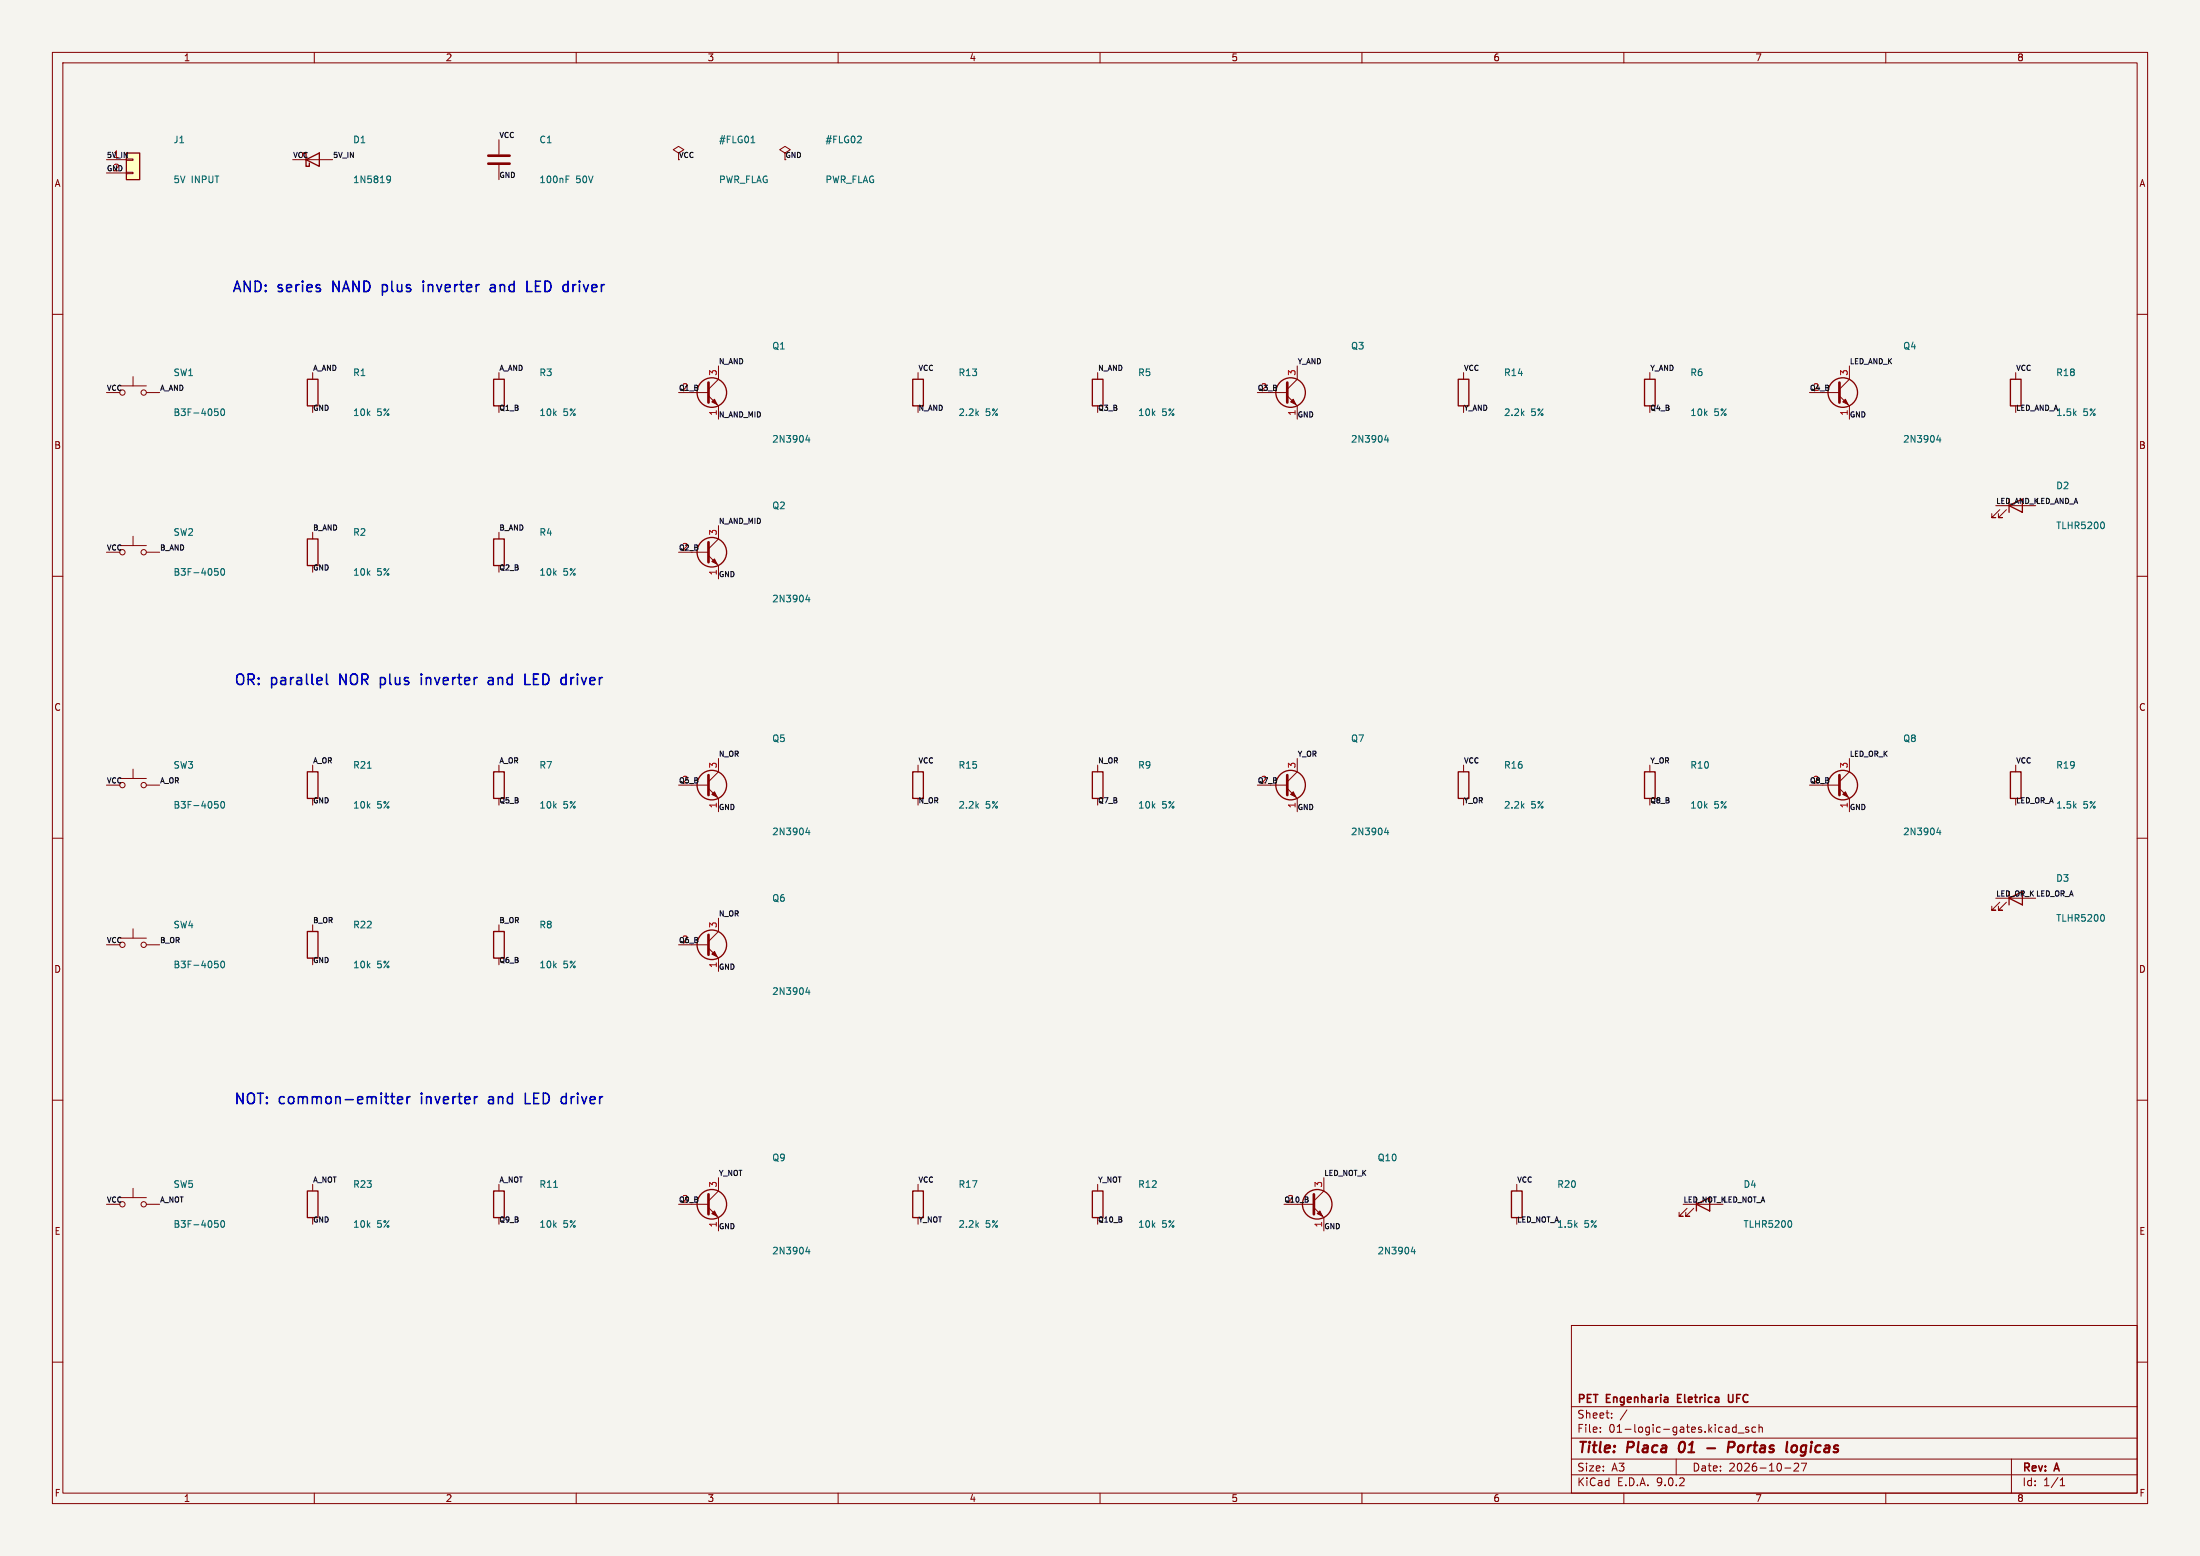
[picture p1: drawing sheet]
<svg xmlns="http://www.w3.org/2000/svg" width="420mm" height="297mm" viewBox="0 0 420 297" stroke-linecap="round" stroke-linejoin="round" font-family="sans-serif">
<path d="M0 0h420v297h-420z" fill="#f5f4ef" stroke="#f5f4ef" stroke-width=".19"/>
<g fill="none" stroke="#840000" stroke-width=".19">
<path d="M10 10h400v277h-400zM12 12h396v273h-396zM60 10v2M110 10v2M160 10v2M210 10v2M260 10v2M310 10v2M360 10v2M55.9 30.5h7.6M95.2 26.7v2.8M95.2 31.5v2.8"/>
<path d="M129.5 29.2l1.1-.6-1.1-.7-1 .7 1 .6v1.3M149.9 29.2l1-.6-1-.7-1.1 .7 1.1 .6v1.3M10 60h2M20.3 74.9h2.6M22.9 73.7h5M25.4 71.9v1.8M27.9 74.9h2.6M59.7 71.1v1.3M95.2 71.1v1.3M129.5 74.9h5.8M135.3 75.6l1.9 1.9v2.5M137.2 69.9v2.5l-1.9 1.9"/>
<path d="M175.3 71.1v1.3M209.5 71.1v1.3M240 74.9h5.7M245.7 75.6l1.9 1.9v2.5M247.6 69.9v2.5l-1.9 1.9M279.4 71.1v1.3M315 71.1v1.3M345.4 74.9h5.8M351.2 75.6l1.9 1.9v2.5M353.1 69.9v2.5l-1.9 1.9M384.8 71.1v1.3M408 60h2"/>
<path d="M381 96.5h7.6M381.8 97.3l-1.6 1.5h.8h-.8v-.8M383 97.3l-1.5 1.5h.8h-.8v-.8M10 110h2M20.3 105.4h2.6M22.9 104.1h5M25.4 102.4v1.7M27.9 105.4h2.6M59.7 101.6v1.3M95.2 101.6v1.3M129.5 105.4h5.8M135.3 106l1.9 2v2.5"/>
<path d="M137.2 100.3v2.6l-1.9 1.9M408 110h2M10 160h2M20.3 149.9h2.6M22.9 148.6h5M25.4 146.8v1.8M27.9 149.9h2.6M59.7 146.1v1.2M95.2 146.1v1.2M129.5 149.9h5.8M135.3 150.5l1.9 1.9v2.5M137.2 144.8v2.5l-1.9 1.9"/>
<path d="M175.3 146.1v1.2M209.5 146.1v1.2M240 149.9h5.7M245.7 150.5l1.9 1.9v2.5M247.6 144.8v2.5l-1.9 1.9M279.4 146.1v1.2M315 146.1v1.2M345.4 149.9h5.8M351.2 150.5l1.9 1.9v2.5M353.1 144.8v2.5l-1.9 1.9M384.8 146.1v1.2M408 160h2"/>
<path d="M22.9 179.1h5M25.4 177.3v1.8M59.7 176.5v1.3M95.2 176.5v1.3M137.2 175.3v2.5l-1.9 1.9M381 171.5h7.6M381.8 172.2l-1.6 1.5h.8h-.8v-.7M383 172.2l-1.5 1.5h.8h-.8v-.7M20.3 180.3h2.6M27.9 180.3h2.6M129.5 180.3h5.8M135.3 181l1.9 1.9v2.5"/>
<path d="M10 210h2M408 210h2M20.3 229.9h2.6M22.9 228.6h5M25.4 226.8v1.8M27.9 229.9h2.6M59.7 226.1v1.2M95.2 226.1v1.2M129.5 229.9h5.8M135.3 230.5l1.9 1.9v2.5M137.2 224.8v2.5l-1.9 1.9M175.3 226.1v1.2"/>
<path d="M209.5 226.1v1.2M245.1 229.9h5.7M250.8 230.5l1.9 1.9v2.5M252.7 224.8v2.5l-1.9 1.9M289.6 226.1v1.2M321.3 229.9h7.6M322.1 230.6l-1.6 1.6h.8h-.8v-.8M323.3 230.6l-1.5 1.6h.8h-.8v-.8M300 253h108v32h-108zM10 260h2M300 278.5h108M300 274.5h108"/>
<path d="M300 268.5h108M305.5 273.2v.2M305.5 272.5v.1M307.7 270.5v.2M307.7 269.8v.1M310.6 269.1l-1.3 1.9M320 278.5v3M331.4 271.9v1.5M331.4 272.5l-.4-.1-.3 .3 .2 .6h.5M331.8 273.5h1.1M333.8 272.5l-.4-.1-.2 .2 .1 .2 .5 .2v.3h-.6M335.2 272.5l-.5-.1-.3 .3 .2 .6h.6"/>
<path d="M335.8 272.5l.2-.1 .4 .1v.9M335.8 271.9v1.5M342.5 279.4l.6-.1 .2 .1 .1 .3-1 1.1h1M344.9 279.3l-.7 1.5M384 278.5v6.5M408 260h2M60 285v2M110 285v2M160 285v2M210 285v2M260 285v2M300 281.5h108"/>
<path d="M310 285v2M340.7 280.2h1.2M360 285v2M393.3 283.6h.9M393.3 282.5l.4-.4v1.5"/>
<circle cx="23.4" cy="74.9" r=".51"/>
<circle cx="27.4" cy="74.9" r=".51"/>
<circle cx="23.4" cy="105.4" r=".51"/>
<circle cx="27.4" cy="105.4" r=".51"/>
<circle cx="23.4" cy="149.9" r=".51"/>
<circle cx="27.4" cy="149.9" r=".51"/>
<circle cx="23.4" cy="180.3" r=".51"/>
<circle cx="27.4" cy="180.3" r=".51"/>
<circle cx="23.4" cy="229.9" r=".51"/>
<circle cx="27.4" cy="229.9" r=".51"/>
</g>
<path d="M320.7 275.6a1.52 1.52 0 0 0 0 1.5M325.9 276.4h1.5M329.9 276.3h.8a.55 .55 0 0 0 .4-.5 .55 .55 0 0 0-.3-.6h-.7l-.3 2M342.1 276.1a.52 .52 0 0 1 .6-.2 .52 .52 0 0 1 .4 .4l-.1 .5a.55 .55 0 0 1-.5 .4 .55 .55 0 0 1-.5-.4z" fill="none" stroke="#840000" stroke-width=".4"/>
<path d="M320.3 266.9h.5M321 266.2h-.7v1.5h.7M330 266.2v1.3l.3 .2 .4-.1" fill="none" stroke="#840000" stroke-width=".3"/>
<g fill="none" stroke="#840000" stroke-width=".25">
<path d="M57.8 29.8v-.6h.6v2.6h.7v-.7M58.4 30.5l2.6-1.3v2.6zM58.7 72.4h2v5.1h-2zM94.2 72.4h2.1v5.1h-2.1zM174.2 72.4h2.1v5.1h-2.1zM208.5 72.4h2.1v5.1h-2.1zM278.4 72.4h2v5.1h-2zM313.9 72.4h2.1v5.1h-2.1zM383.8 72.4h2v5.1h-2zM383.5 96.5l2.6-1.2v2.5zM383.5 95.3v2.5M58.7 102.9h2v5.1h-2z"/>
<path d="M94.2 102.9h2.1v5.1h-2.1zM58.7 147.3h2v5.1h-2zM94.2 147.3h2.1v5.1h-2.1zM174.2 147.3h2.1v5.1h-2.1zM208.5 147.3h2.1v5.1h-2.1zM278.4 147.3h2v5.1h-2zM313.9 147.3h2.1v5.1h-2.1zM383.8 147.3h2v5.1h-2zM58.7 177.8h2v5.1h-2zM94.2 177.8h2.1v5.1h-2.1zM383.5 171.5l2.6-1.3v2.5zM383.5 170.2v2.5"/>
<path d="M58.7 227.3h2v5.1h-2zM94.2 227.3h2.1v5.1h-2.1zM174.2 227.3h2.1v5.1h-2.1zM208.5 227.3h2.1v5.1h-2.1zM288.5 227.3h2.1v5.1h-2.1zM323.8 229.9l2.6-1.3v2.5zM323.8 228.6v2.5"/>
<circle cx="135.9" cy="74.9" r="2.82"/>
<circle cx="246.4" cy="74.9" r="2.82"/>
<circle cx="351.8" cy="74.9" r="2.82"/>
<circle cx="135.9" cy="105.4" r="2.82"/>
<circle cx="135.9" cy="149.9" r="2.82"/>
<circle cx="246.4" cy="149.9" r="2.82"/>
<circle cx="351.8" cy="149.9" r="2.82"/>
<circle cx="135.9" cy="180.3" r="2.82"/>
<circle cx="135.9" cy="229.9" r="2.82"/>
<circle cx="251.5" cy="229.9" r="2.82"/>
</g>
<g fill="none" stroke="#006464" stroke-width=".19">
<path d="M74 33.7l.3-.1 .3 .2a.84 .84 0 0 1-.4 1.1h-.2M74.6 34.1l-.3 .3-.3-.1M108.1 33.6h.6M108.1 34.2h.4M143.4 27.2h.7M163.6 27.2h.8M164.4 26.1v.4M41 78h.6M41.1 78.5h.3l.3 .3-.1 .4-.5 .1M42.3 78.1l.1-.1a.68 .68 0 0 1 .5 .7 .68 .68 0 0 1-.5 .6 .84 .84 0 0 1-.1-1.2zM154.1 83.1l-.3 .9h.8M154.4 83.6v.8"/>
<path d="M264.6 83.1l-.3 .9h.8M264.9 83.6v.8M370 83.1l-.3 .9h.8M370.3 83.6v.8M401.4 99.6a.79 .79 0 0 1 0 1.3M41 108.5h.6M41.1 109h.3l.3 .3-.1 .4-.5 .1M42.3 108.6l.1-.1a.68 .68 0 0 1 .5 .7 .68 .68 0 0 1-.5 .6 .84 .84 0 0 1-.1-1.2zM154.1 113.5l-.3 1h.8M154.4 114v.9M41 153h.6M41.1 153.5h.3l.3 .2-.2 .5h-.4"/>
<path d="M42.3 153h.1a.68 .68 0 0 1 .5 .6 .68 .68 0 0 1-.5 .6 .84 .84 0 0 1-.1-1.2zM70.1 146.6h.8M154.1 158l-.3 .9h.8M154.4 158.5v.8M264.6 158l-.3 .9h.8M264.9 158.5v.8M370 158l-.3 .9h.8M370.3 158.5v.8M401.4 174.6a.79 .79 0 0 1 0 1.2M41 183.5h.6M41.1 183.9h.3l.3 .3-.2 .5h-.4M42.3 183.5h.1a.68 .68 0 0 1 .5 .6 .68 .68 0 0 1-.5 .6 .84 .84 0 0 1-.1-1.2z"/>
<path d="M154.1 188.5l-.3 .9h.8M154.4 189v.8M41 233h.6M41.1 233.5h.3l.3 .2-.1 .4-.5 .2M42.3 233.1l.1-.1a.68 .68 0 0 1 .5 .6 .68 .68 0 0 1-.5 .7l-.3-.5zM105.7 226.6h.7M154.1 238l-.3 .9h.8M154.4 238.5v.8M269.7 238l-.3 .9h.8M270 238.5v.8M341.7 233a.79 .79 0 0 1 0 1.3"/>
</g>
<path d="M93.2 29.7h4.1M93.2 31.2h4.1M135.3 73v3.8M245.7 73v3.8M351.2 73v3.8M135.3 103.5v3.8M135.3 148v3.8M245.7 148v3.8M351.2 148v3.8M135.3 178.4v3.8M135.3 228v3.8M250.8 228v3.8" fill="none" stroke="#840000" stroke-width=".51"/>
<g fill="#840000" stroke="#840000" stroke-width=".19">
<path d="M135.9 182.1l.5-.5 .5 1z"/>
<path d="M135.9 151.6l.5-.5 .5 1z"/>
<path d="M135.9 231.6l.5-.5 .5 1.1z"/>
<path d="M246.4 151.6l.5-.5 .5 1z"/>
<path d="M246.4 76.7l.5-.5 .5 1z"/>
<path d="M351.8 76.7l.5-.5 .5 1z"/>
<path d="M351.8 151.6l.5-.5 .5 1z"/>
<path d="M251.5 231.6l.5-.5 .5 1.1z"/>
<path d="M135.9 107.2l.5-.5 .5 1z"/>
<path d="M135.9 76.7l.5-.5 .5 1z"/>
</g>
<path d="M24.1 29.2h2.6v5.1h-2.6z" fill="#ffffc2"/>
<path d="M24.1 29.2h2.6v5.1h-2.6z" fill="none" stroke="#840000" stroke-width=".25"/>
<path d="M20.3 30.5h3.8M20.3 33h3.8M24.1 30.4h1.3v.2h-1.3zM24.1 32.9h1.3v.2h-1.3z" fill="none" stroke="#840000" stroke-width=".19"/>
<g fill="none" stroke="#0000c2" stroke-width=".3">
<path d="M80.8 53.7v.2M80.8 54.3v1.4M93.7 54.4h.7l.1 1.3M94.5 54.8l-.6 .1a.39 .39 0 0 0-.3 .4 .39 .39 0 0 0 .3 .4l.6-.1M100.6 55.7h1M109.4 54.3v1.4M109.5 54.5l-.1 .2M61.4 129.4l.1 .4-1 .2M62.3 128.7v1.7l.3 .3M80.4 128.7v.2M80.4 129.3v1.4M93.3 129.4h.7l.1 1.3"/>
<path d="M94.1 129.8l-.6 .1a.39 .39 0 0 0-.3 .4 .39 .39 0 0 0 .3 .4l.6-.1M100.2 130.7h1M109 129.3v1.4M109.1 129.5l-.1 .2M74.6 209.3h.7M74.9 208.7v1.7l.1 .2 .3 .1M75.9 210l1-.2-.1-.4-.6-.1-.3 .3 .1 1h.8M77.7 209.3v1.4M78.3 209.3l-.4 .1-.2 .3M91 209.3h.1M100.3 208.7v2h.9M107.5 209.3l.6 .1"/>
<path d="M108.1 210.6l-.6 .1M108.1 208.7v2"/>
</g>
<g font-size="2.8" fill="#0000c2">
<text x="44.2" y="56.2">AND:</text>
<text x="53" y="56.2">series</text>
<text x="63.8" y="56.2">NAND</text>
<text x="73.8" y="56.2">plus</text>
<text x="82.1" y="56.2">inverter</text>
<text x="95.4" y="56.2">and</text>
<text x="102.9" y="56.2">LED</text>
<text x="110.3" y="56.2">driver</text>
<text x="44.6" y="131.2">OR:</text>
<text x="51.6" y="131.2">parallel</text>
<text x="65.2" y="131.2">NOR</text>
<text x="73.4" y="131.2">plus</text>
<text x="81.7" y="131.2">inverter</text>
<text x="95.1" y="131.2">and</text>
<text x="102.5" y="131.2">LED</text>
<text x="110" y="131.2">driver</text>
<text x="44.5" y="211.2">NOT:</text>
<text x="53.2" y="211.2">common-emitter</text>
<text x="80.8" y="211.2">inverter</text>
<text x="94.1" y="211.2">and</text>
<text x="101.6" y="211.2">LED</text>
<text x="109" y="211.2">driver</text>
</g>
<g font-size="2.8" fill="#840000">
<text x="301" y="277.9">Title:</text>
<text x="310.6" y="277.9">Placa</text>
<text x="321.4" y="277.9">01</text>
<text x="332.3" y="277.9">Portas</text>
<text x="344.2" y="277.9">logicas</text>
</g>
<g font-size="2.1" fill="#840000">
<text x="301" y="268.2">PET</text>
<text x="306.7" y="268.2">Engenharia</text>
<text x="320.9" y="268.2">Eletrica</text>
<text x="331.2" y="268.2">UFC</text>
<text x="301" y="273.7">File:</text>
<text x="301" y="271">Sheet:</text>
<text x="307.1" y="273.7">01-logic-gates.kicad_sch</text>
<text x="301" y="281.1">Size:</text>
<text x="307.6" y="281.1">A3</text>
<text x="323" y="281.1">Date:</text>
<text x="330" y="281.1">2026-10-27</text>
<text x="386" y="281.3">Rev:</text>
<text x="392.4" y="281.3">A</text>
<text x="301" y="283.9">KiCad</text>
<text x="308.7" y="283.9">E.D.A.</text>
<text x="316.3" y="283.9">9.0.2</text>
<text x="386" y="283.9">Id:</text>
<text x="390.1" y="283.9">1/1</text>
</g>
<g font-size="1.8" fill="#840000">
<text x="35" y="11.9">1</text>
<text x="85" y="11.9">2</text>
<text x="135" y="11.9">3</text>
<text x="185" y="11.9">4</text>
<text x="235" y="11.9">5</text>
<text x="285" y="11.9">6</text>
<text x="335" y="11.9">7</text>
<text x="385" y="11.9">8</text>
<text x="10.3" y="35.9">A</text>
<text x="408.3" y="35.9">A</text>
<text x="10.3" y="85.9">B</text>
<text x="408.2" y="85.9">B</text>
<text x="10.3" y="135.9">C</text>
<text x="408.2" y="135.9">C</text>
<text x="10.3" y="185.9">D</text>
<text x="408.2" y="185.9">D</text>
<text x="10.3" y="235.9">E</text>
<text x="408.3" y="235.9">E</text>
<text x="10.3" y="285.9">F</text>
<text x="35" y="286.9">1</text>
<text x="85" y="286.9">2</text>
<text x="135" y="286.9">3</text>
<text x="185" y="286.9">4</text>
<text x="235" y="286.9">5</text>
<text x="285" y="286.9">6</text>
<text x="335" y="286.9">7</text>
<text x="385" y="286.9">8</text>
<text x="408.3" y="285.9">F</text>
</g>
<g font-size="1.8" fill="#006464">
<text x="33" y="27.5">J1</text>
<text x="67.3" y="27.5">D1</text>
<text x="102.9" y="27.5">C1</text>
<text x="137.2" y="27.5">#FLG01</text>
<text x="157.5" y="27.5">#FLG02</text>
<text x="33" y="35.2">5V</text>
<text x="36.5" y="35.2">INPUT</text>
<text x="67.3" y="35.2">1N5819</text>
<text x="102.9" y="35.2">100nF</text>
<text x="109.9" y="35.2">50V</text>
<text x="137.2" y="35.2">PWR_FLAG</text>
<text x="157.5" y="35.2">PWR_FLAG</text>
<text x="33" y="72">SW1</text>
<text x="67.3" y="72">R1</text>
<text x="102.9" y="72">R3</text>
<text x="147.3" y="66.9">Q1</text>
<text x="182.9" y="72">R13</text>
<text x="217.2" y="72">R5</text>
<text x="257.8" y="66.9">Q3</text>
<text x="287" y="72">R14</text>
<text x="322.6" y="72">R6</text>
<text x="363.2" y="66.9">Q4</text>
<text x="392.4" y="72">R18</text>
<text x="33" y="79.6">B3F-4050</text>
<text x="67.3" y="79.6">10k</text>
<text x="71.9" y="79.6">5%</text>
<text x="102.9" y="79.6">10k</text>
<text x="107.5" y="79.6">5%</text>
<text x="182.9" y="79.6">2.2k</text>
<text x="188.1" y="79.6">5%</text>
<text x="217.2" y="79.6">10k</text>
<text x="221.8" y="79.6">5%</text>
<text x="287" y="79.6">2.2k</text>
<text x="292.3" y="79.6">5%</text>
<text x="322.6" y="79.6">10k</text>
<text x="327.2" y="79.6">5%</text>
<text x="397.7" y="79.6">5%</text>
<text x="147.3" y="84.7">2N3904</text>
<text x="257.8" y="84.7">2N3904</text>
<text x="363.2" y="84.7">2N3904</text>
<text x="392.4" y="93.6">D2</text>
<text x="147.3" y="97.4">Q2</text>
<text x="392.4" y="101.2">TLHR5200</text>
<text x="33" y="102.5">SW2</text>
<text x="67.3" y="102.5">R2</text>
<text x="102.9" y="102.5">R4</text>
<text x="33" y="110.1">B3F-4050</text>
<text x="67.3" y="110.1">10k</text>
<text x="71.9" y="110.1">5%</text>
<text x="102.9" y="110.1">10k</text>
<text x="107.5" y="110.1">5%</text>
<text x="147.3" y="115.2">2N3904</text>
<text x="147.3" y="141.8">Q5</text>
<text x="257.8" y="141.8">Q7</text>
<text x="363.2" y="141.8">Q8</text>
<text x="33" y="146.9">SW3</text>
<text x="67.3" y="146.9">R21</text>
<text x="102.9" y="146.9">R7</text>
<text x="182.9" y="146.9">R15</text>
<text x="217.2" y="146.9">R9</text>
<text x="287" y="146.9">R16</text>
<text x="322.6" y="146.9">R10</text>
<text x="392.4" y="146.9">R19</text>
<text x="33" y="154.5">B3F-4050</text>
<text x="67.3" y="154.5">10k</text>
<text x="71.9" y="154.5">5%</text>
<text x="102.9" y="154.5">10k</text>
<text x="107.5" y="154.5">5%</text>
<text x="182.9" y="154.5">2.2k</text>
<text x="188.1" y="154.5">5%</text>
<text x="217.2" y="154.5">10k</text>
<text x="221.8" y="154.5">5%</text>
<text x="287" y="154.5">2.2k</text>
<text x="292.3" y="154.5">5%</text>
<text x="322.6" y="154.5">10k</text>
<text x="327.2" y="154.5">5%</text>
<text x="392.4" y="154.5">1.5k</text>
<text x="397.7" y="154.5">5%</text>
<text x="147.3" y="159.6">2N3904</text>
<text x="257.8" y="159.6">2N3904</text>
<text x="363.2" y="159.6">2N3904</text>
<text x="147.3" y="172.3">Q6</text>
<text x="392.4" y="168.5">D3</text>
<text x="33" y="177.4">SW4</text>
<text x="67.3" y="177.4">R22</text>
<text x="102.9" y="177.4">R8</text>
<text x="392.4" y="176.1">TLHR5200</text>
<text x="33" y="185">B3F-4050</text>
<text x="67.3" y="185">10k</text>
<text x="71.9" y="185">5%</text>
<text x="102.9" y="185">10k</text>
<text x="107.5" y="185">5%</text>
<text x="147.3" y="190.1">2N3904</text>
<text x="147.3" y="221.8">Q9</text>
<text x="262.9" y="221.8">Q10</text>
<text x="33" y="226.9">SW5</text>
<text x="67.3" y="226.9">R23</text>
<text x="102.9" y="226.9">R11</text>
<text x="182.9" y="226.9">R17</text>
<text x="217.2" y="226.9">R12</text>
<text x="297.2" y="226.9">R20</text>
<text x="332.7" y="226.9">D4</text>
<text x="33" y="234.5">B3F-4050</text>
<text x="67.3" y="234.5">10k</text>
<text x="71.9" y="234.5">5%</text>
<text x="102.9" y="234.5">10k</text>
<text x="107.5" y="234.5">5%</text>
<text x="147.3" y="239.6">2N3904</text>
<text x="182.9" y="234.5">2.2k</text>
<text x="188.1" y="234.5">5%</text>
<text x="217.2" y="234.5">10k</text>
<text x="221.8" y="234.5">5%</text>
<text x="262.9" y="239.6">2N3904</text>
<text x="302.4" y="234.5">5%</text>
<text x="332.7" y="234.5">TLHR5200</text>
</g>
<g font-size="1.8" fill="#0f0f0f">
<text x="21.5" y="30.2">1</text>
<text x="21.5" y="32.8">2</text>
<text x="130.1" y="74.7">2</text>
<text x="240.6" y="74.7">2</text>
<text x="346" y="74.7">2</text>
<text x="136.9" y="79.4" transform="rotate(-90 136.9 79.4)">1</text>
<text x="247.4" y="79.4" transform="rotate(-90 247.4 79.4)">1</text>
<text x="352.8" y="79.4" transform="rotate(-90 352.8 79.4)">1</text>
<text x="392.4" y="79.6">1.5k</text>
<text x="130.1" y="105.2">2</text>
<text x="136.9" y="109.9" transform="rotate(-90 136.9 109.9)">1</text>
<text x="130.1" y="149.6">2</text>
<text x="240.6" y="149.6">2</text>
<text x="346" y="149.6">2</text>
<text x="136.9" y="154.4" transform="rotate(-90 136.9 154.4)">1</text>
<text x="247.4" y="154.4" transform="rotate(-90 247.4 154.4)">1</text>
<text x="352.8" y="154.4" transform="rotate(-90 352.8 154.4)">1</text>
<text x="130.1" y="180.1">2</text>
<text x="136.9" y="184.9" transform="rotate(-90 136.9 184.9)">1</text>
<text x="130.1" y="229.6">2</text>
<text x="245.7" y="229.6">2</text>
<text x="136.9" y="234.4" transform="rotate(-90 136.9 234.4)">1</text>
<text x="252.5" y="234.4" transform="rotate(-90 252.5 234.4)">1</text>
<text x="297.2" y="234.5">1.5k</text>
</g>
<g font-size="1.8" fill="#a90000">
<text x="136.9" y="71.8" transform="rotate(-90 136.9 71.8)">3</text>
<text x="247.4" y="71.8" transform="rotate(-90 247.4 71.8)">3</text>
<text x="352.8" y="71.8" transform="rotate(-90 352.8 71.8)">3</text>
<text x="136.9" y="102.3" transform="rotate(-90 136.9 102.3)">3</text>
<text x="136.9" y="146.8" transform="rotate(-90 136.9 146.8)">3</text>
<text x="247.4" y="146.8" transform="rotate(-90 247.4 146.8)">3</text>
<text x="352.8" y="146.8" transform="rotate(-90 352.8 146.8)">3</text>
<text x="136.9" y="177.2" transform="rotate(-90 136.9 177.2)">3</text>
<text x="136.9" y="226.8" transform="rotate(-90 136.9 226.8)">3</text>
<text x="252.5" y="226.8" transform="rotate(-90 252.5 226.8)">3</text>
</g>
<g font-size="1.4" fill="#0f0f0f">
<text x="95.2" y="26.4">VCC</text>
<text x="20.3" y="30.2">5V_IN</text>
<text x="20.3" y="32.7">GND</text>
<text x="55.9" y="30.2">VCC</text>
<text x="63.5" y="30.2">5V_IN</text>
<text x="95.2" y="34">GND</text>
<text x="129.5" y="30.2">VCC</text>
<text x="149.9" y="30.2">GND</text>
<text x="59.7" y="70.8">A_AND</text>
<text x="95.2" y="70.8">A_AND</text>
<text x="137.2" y="69.6">N_AND</text>
<text x="175.3" y="70.8">VCC</text>
<text x="209.5" y="70.8">N_AND</text>
<text x="247.6" y="69.6">Y_AND</text>
<text x="279.4" y="70.8">VCC</text>
<text x="315" y="70.8">Y_AND</text>
<text x="353.1" y="69.6">LED_AND_K</text>
<text x="384.8" y="70.8">VCC</text>
<text x="20.3" y="74.7">VCC</text>
<text x="30.5" y="74.7">A_AND</text>
<text x="129.5" y="74.7">Q1_B</text>
<text x="240" y="74.7">Q3_B</text>
<text x="345.4" y="74.7">Q4_B</text>
<text x="59.7" y="78.5">GND</text>
<text x="95.2" y="78.5">Q1_B</text>
<text x="137.2" y="79.7">N_AND_MID</text>
<text x="175.3" y="78.5">N_AND</text>
<text x="209.5" y="78.5">Q3_B</text>
<text x="247.6" y="79.7">GND</text>
<text x="279.4" y="78.5">Y_AND</text>
<text x="315" y="78.5">Q4_B</text>
<text x="353.1" y="79.7">GND</text>
<text x="384.8" y="78.5">LED_AND_A</text>
<text x="59.7" y="101.3">B_AND</text>
<text x="95.2" y="101.3">B_AND</text>
<text x="137.2" y="100.1">N_AND_MID</text>
<text x="381" y="96.2">LED_AND_KLED_AND_A</text>
<text x="20.3" y="105.1">VCC</text>
<text x="30.5" y="105.1">B_AND</text>
<text x="129.5" y="105.1">Q2_B</text>
<text x="59.7" y="108.9">GND</text>
<text x="95.2" y="108.9">Q2_B</text>
<text x="137.2" y="110.2">GND</text>
<text x="20.3" y="149.6">VCC</text>
<text x="30.5" y="149.6">A_OR</text>
<text x="59.7" y="145.8">A_OR</text>
<text x="95.2" y="145.8">A_OR</text>
<text x="129.5" y="149.6">Q5_B</text>
<text x="137.2" y="144.5">N_OR</text>
<text x="175.3" y="145.8">VCC</text>
<text x="209.5" y="145.8">N_OR</text>
<text x="240" y="149.6">Q7_B</text>
<text x="247.6" y="144.5">Y_OR</text>
<text x="279.4" y="145.8">VCC</text>
<text x="315" y="145.8">Y_OR</text>
<text x="345.4" y="149.6">Q8_B</text>
<text x="353.1" y="144.5">LED_OR_K</text>
<text x="384.8" y="145.8">VCC</text>
<text x="59.7" y="153.4">GND</text>
<text x="95.2" y="153.4">Q5_B</text>
<text x="137.2" y="154.7">GND</text>
<text x="175.3" y="153.4">N_OR</text>
<text x="209.5" y="153.4">Q7_B</text>
<text x="247.6" y="154.7">GND</text>
<text x="279.4" y="153.4">Y_OR</text>
<text x="315" y="153.4">Q8_B</text>
<text x="353.1" y="154.7">GND</text>
<text x="384.8" y="153.4">LED_OR_A</text>
<text x="381" y="171.2">LED_OR_K LED_OR_A</text>
<text x="59.7" y="176.3">B_OR</text>
<text x="95.2" y="176.3">B_OR</text>
<text x="137.2" y="175">N_OR</text>
<text x="20.3" y="180.1">VCC</text>
<text x="30.5" y="180.1">B_OR</text>
<text x="59.7" y="183.9">GND</text>
<text x="95.2" y="183.9">Q6_B</text>
<text x="129.5" y="180.1">Q6_B</text>
<text x="137.2" y="185.1">GND</text>
<text x="59.7" y="225.8">A_NOT</text>
<text x="95.2" y="225.8">A_NOT</text>
<text x="137.2" y="224.5">Y_NOT</text>
<text x="175.3" y="225.8">VCC</text>
<text x="209.5" y="225.8">Y_NOT</text>
<text x="252.7" y="224.5">LED_NOT_K</text>
<text x="289.6" y="225.8">VCC</text>
<text x="20.3" y="229.6">VCC</text>
<text x="30.5" y="229.6">A_NOT</text>
<text x="59.7" y="233.4">GND</text>
<text x="95.2" y="233.4">Q9_B</text>
<text x="129.5" y="229.6">Q9_B</text>
<text x="175.3" y="233.4">Y_NOT</text>
<text x="209.5" y="233.4">Q10_B</text>
<text x="245.1" y="229.6">Q10_B</text>
<text x="289.6" y="233.4">LED_NOT_A</text>
<text x="321.3" y="229.6">LED_NOT_KLED_NOT_A</text>
<text x="137.2" y="234.7">GND</text>
<text x="252.7" y="234.7">GND</text>
</g>
</svg>
